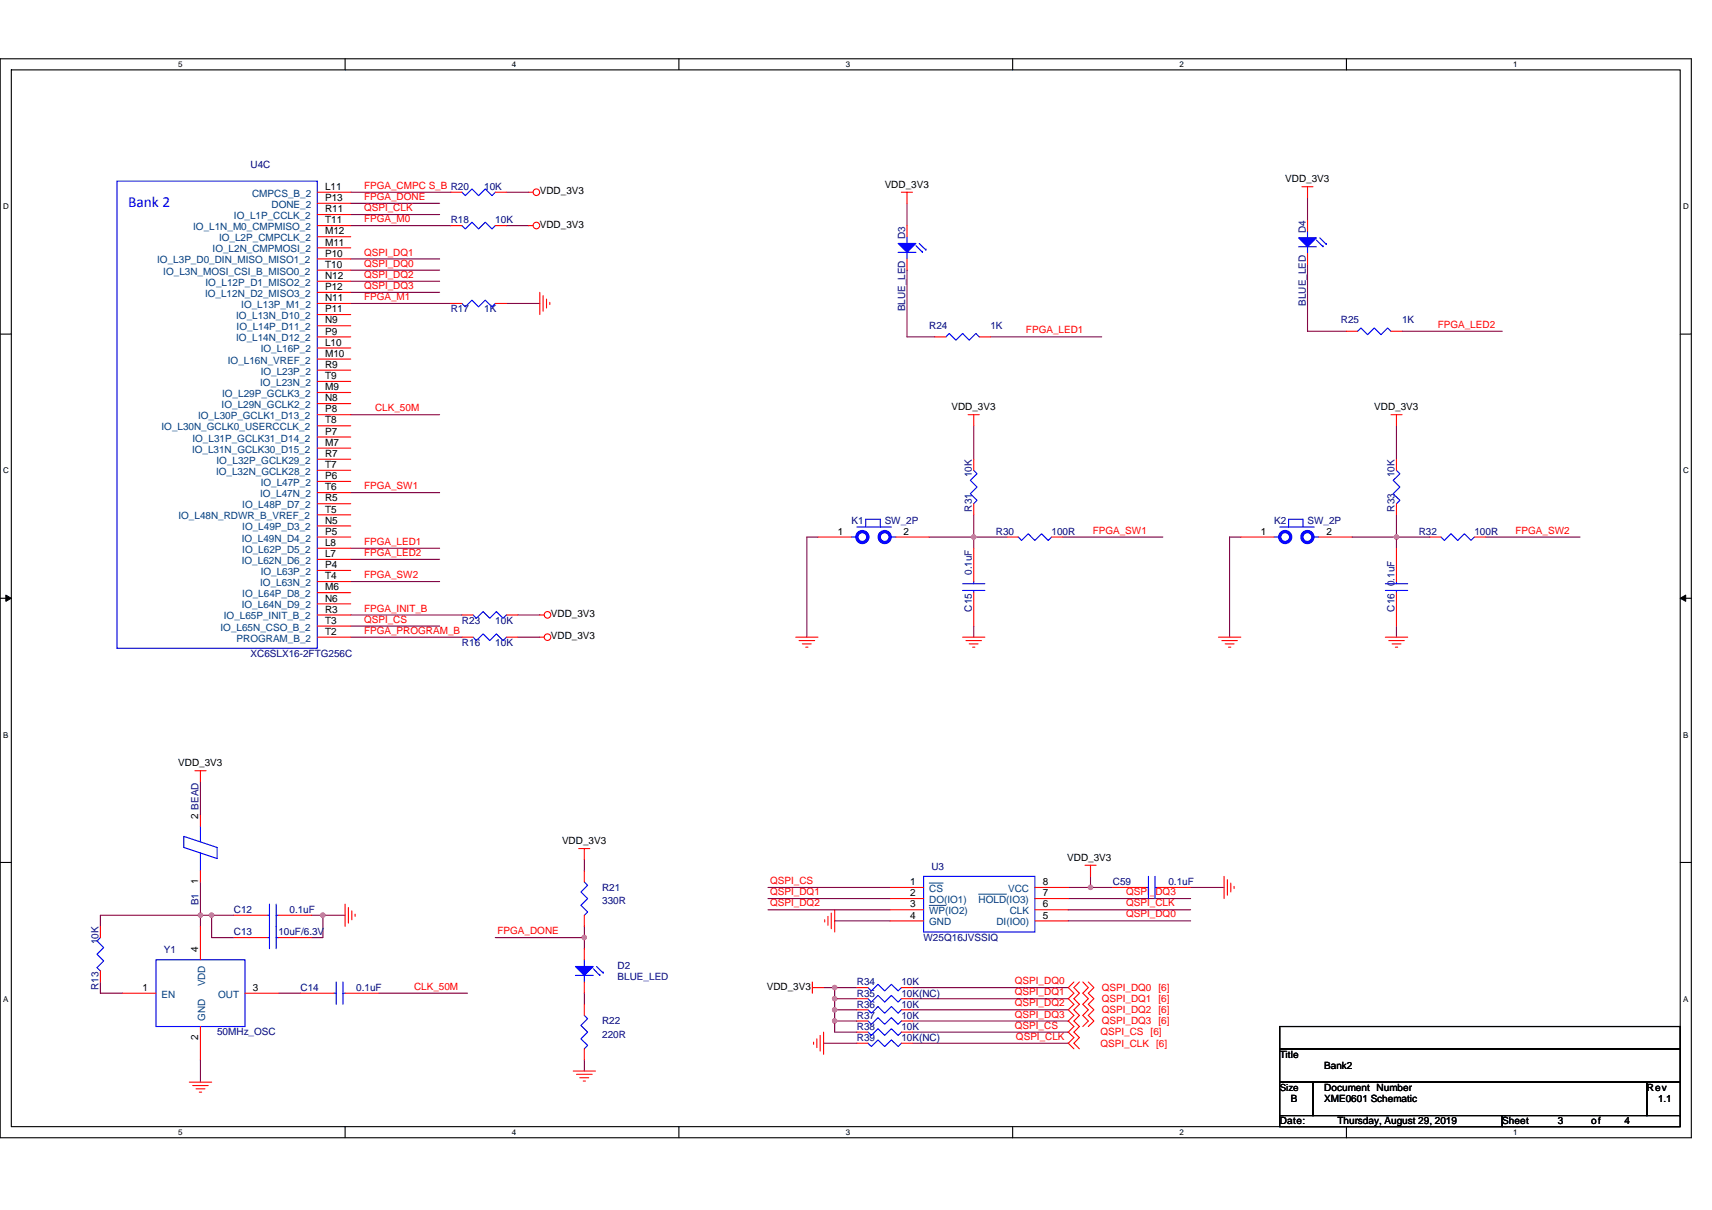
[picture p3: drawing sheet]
<svg xmlns="http://www.w3.org/2000/svg" width="297mm" height="210mm" viewBox="0 0 297 210" stroke-linecap="round" stroke-linejoin="round" font-family="sans-serif">
<path d="M0 10.2h293.5v187.2h-293.5zM2 12.1h289.5v183.4h-289.5z" fill="none" stroke="#000" stroke-width=".19"/>
<g fill="#fff">
<path d="M30.9 10.4h.8v1.6h-.8z"/>
<path d="M30.9 195.7h.8v1.6h-.8z"/>
</g>
<path d="M59.9 10.2v1.9M59.9 195.5v1.9" fill="none" stroke="#000" stroke-width=".19"/>
<g fill="#fff">
<path d="M88.8 10.4h.8v1.6h-.8z"/>
<path d="M88.8 195.7h.8v1.6h-.8z"/>
</g>
<path d="M117.8 10.2v1.9M117.8 195.5v1.9" fill="none" stroke="#000" stroke-width=".19"/>
<g fill="#fff">
<path d="M146.7 10.4h.8v1.6h-.8z"/>
<path d="M146.7 195.7h.8v1.6h-.8z"/>
</g>
<path d="M175.7 10.2v1.9M175.7 195.5v1.9" fill="none" stroke="#000" stroke-width=".19"/>
<g fill="#fff">
<path d="M204.7 10.4h.7v1.6h-.7z"/>
<path d="M204.7 195.7h.7v1.6h-.7z"/>
</g>
<path d="M233.6 10.2v1.9M233.6 195.5v1.9" fill="none" stroke="#000" stroke-width=".19"/>
<g fill="#fff">
<path d="M262.6 10.4h.7v1.6h-.7z"/>
<path d="M262.6 195.7h.7v1.6h-.7z"/>
<path d="M.5 35.1h1v1.5h-1z"/>
<path d="M292 35.1h1v1.5h-1z"/>
<path d="M.5 80.9h1v1.5h-1z"/>
<path d="M292 80.9h1v1.5h-1z"/>
</g>
<path d="M0 58h2M291.5 58h2" fill="none" stroke="#000" stroke-width=".19"/>
<g fill="#fff">
<path d="M.5 126.7h.9v1.6h-.9z"/>
<path d="M292 126.7h.9v1.6h-.9z"/>
</g>
<path d="M0 103.8h2M291.5 103.8h2" fill="none" stroke="#000" stroke-width=".19"/>
<path d="M1 103.3l1 .5-1 .6zM291.5 103.8l1-.5v1.1z" fill="#000" stroke="#000" stroke-width=".17"/>
<g fill="#fff">
<path d="M.5 172.6h.9v1.5h-.9z"/>
<path d="M292 172.6h.9v1.5h-.9z"/>
</g>
<path d="M0 149.7h2M291.5 149.7h2M222 178.1h69.5v3.9h-69.5zM222 182h69.5v5.8h-69.5zM222 187.8h5.8v5.8h-5.8zM222 193.6h38.6v1.9h-38.6zM227.8 187.8h57.9v5.8h-57.9zM260.6 193.6h30.9v1.9h-30.9zM285.7 187.8h5.8v5.8h-5.8z" fill="none" stroke="#000" stroke-width=".19"/>
<g fill="none" stroke="#800040" stroke-width=".19">
<path d="M60.9 33.4h17.3M60.9 39.2h17.3M60.9 35.3h15.4M60.9 37.2h15.4M87.9 39.2h3.8M87.9 33.4h3.8M157.4 35.3v3.9M226.9 34.3v3.9M60.9 52.7h17.3M60.9 44.9h15.4M60.9 46.9h15.4M60.9 48.8h15.4"/>
<path d="M60.9 50.7h15.4M87.9 52.7h5.8M157.4 46.9v11.6h4.8M171.8 58.5h19.4M226.9 45.9v11.6h6.7M243.3 57.5h17.3M60.9 72h15.4M168.9 73.9v5.8M242.3 73.9v5.8M60.9 85.5h15.4M60.9 95.1h15.4M60.9 97.1h15.4"/>
<path d="M141.9 93.2h-1.9v17.4M161.2 93.2h7.7M168.9 93.2h5.8M168.9 93.2v1.9M168.9 89.3v3.9M184.4 93.2h17.4M215.3 93.2h-2v17.4M234.6 93.2h7.7M242.3 93.2v1.9M242.3 93.2h5.8M242.3 89.3v3.9M257.7 93.2h16.4"/>
<path d="M60.9 106.7h19.3M60.9 110.6h19.3M60.9 100.9h15.4M60.9 108.6h15.4M89.8 110.6h3.9M89.8 106.7h3.9M168.9 108.6v2M242.3 108.6v2M34.8 135.7v5.8M34.8 158.8v2M34.8 158.8h-17.4v2M34.8 153.1v5.7"/>
<path d="M34.8 158.8h1.9M36.7 158.8h3.9M36.7 158.8v3.9h3.9M54.1 158.8h1.9M56 158.8h3.9M56 158.8v3.9h-1.9M101.4 149.2v1.9M133.2 154h21.3M133.2 155.9h21.3M133.2 157.9h21.3M144.8 159.8h9.7M185.4 154h3.8"/>
<path d="M185.4 155.9h21.2M185.4 159.8h21.2M185.4 157.9h21.2M189.2 154h3.9M189.2 152.1v1.9M206.6 154h5.8M17.4 170.4v2h3.9M48.3 172.4h3.9M65.7 172.4h15.4M85.9 162.7h15.5M101.4 160.8v1.9M101.4 172.4v1.9"/>
<path d="M101.4 162.7v1.9M142.9 171.4h1.9M144.8 173.3v1.9M144.8 177.2v1.9h3.9M144.8 171.4v1.9M144.8 175.2v2M144.8 171.4h3.9M144.8 177.2h3.9M144.8 173.3h3.9M144.8 175.2h3.9M158.3 175.2h27.1M158.3 171.4h27.1"/>
<path d="M158.3 173.3h27.1M158.3 179.1h27.1M158.3 177.2h27.1M34.8 183.9v3.9M101.4 183.9v2M142.9 181h5.8M158.3 181h27.1"/>
</g>
<g fill="#f0f" stroke="#f0f" stroke-width=".19">
<circle cx="34.8" cy="158.8" r=".38"/>
<circle cx="36.7" cy="158.8" r=".38"/>
<circle cx="56" cy="158.8" r=".38"/>
<circle cx="101.4" cy="162.7" r=".38"/>
<circle cx="168.9" cy="93.2" r=".38"/>
<circle cx="242.3" cy="93.2" r=".38"/>
<circle cx="189.2" cy="154" r=".38"/>
<circle cx="144.8" cy="171.4" r=".38"/>
<circle cx="144.8" cy="177.2" r=".38"/>
<circle cx="144.8" cy="173.3" r=".38"/>
<circle cx="144.8" cy="175.2" r=".38"/>
</g>
<g fill="none" stroke="#f00" stroke-width=".19">
<path d="M55.1 33.4h5.8M55.1 35.3h5.8M55.1 37.2h5.8M55.1 39.2h5.8M78.2 39.2h2M78.2 33.4h2M85.9 39.2h2M85.9 33.4h2M91.7 33.4h.8M91.7 39.2h.8M156.4 33.4h1.9M157.4 33.4v1.9"/>
<path d="M157.4 39.2v1.9M225.9 32.4h1.9M226.9 32.4v1.9M226.9 38.2v1.9M55.1 41.1h5.8M55.1 43h5.8M55.1 44.9h5.8M55.1 46.9h5.8M55.1 48.8h5.8M55.1 50.7h5.8M55.1 52.7h5.8M55.1 54.6h5.8"/>
<path d="M55.1 56.5h5.8M55.1 58.5h5.8M78.2 52.7h2M85.9 52.7h2M93.7 50.7v3.9M94.2 51.3v2.7M94.8 51.9v1.5M95.4 52.5v.4M157.4 44.9v2M162.2 58.5h1.9M169.9 58.5h1.9M226.9 44v1.9"/>
<path d="M233.6 57.5h1.9M241.3 57.5h2M55.1 60.4h5.8M55.1 62.3h5.8M55.1 64.2h5.8M55.1 66.2h5.8M55.1 68.1h5.8M55.1 70h5.8M55.1 72h5.8M55.1 73.9h5.8M55.1 75.8h5.8M55.1 77.8h5.8"/>
<path d="M55.1 79.7h5.8M168 72h1.9M168.9 72v1.9M168.9 79.7v1.9M241.3 72h2M242.3 72v1.9M242.3 79.7v1.9M55.1 81.6h5.8M55.1 83.5h5.8M55.1 85.5h5.8M55.1 87.4h5.8M55.1 89.3h5.8"/>
<path d="M55.1 91.3h5.8M55.1 93.2h5.8M55.1 95.1h5.8M55.1 97.1h5.8M55.1 99h5.8M141.9 93.2h5.8M155.4 93.2h5.8M168.9 87.4v1.9M168.9 95.1v5.8M174.7 93.2h2M182.5 93.2h1.9M215.3 93.2h5.8"/>
<path d="M228.8 93.2h5.8M242.3 87.4v1.9M242.3 95.1v5.8M248.1 93.2h1.9M255.8 93.2h1.9M55.1 100.9h5.8M55.1 102.8h5.8M55.1 104.8h5.8M55.1 106.7h5.8M55.1 108.6h5.8M55.1 110.6h5.8M80.2 110.6h1.9"/>
<path d="M80.2 106.7h1.9M87.9 110.6h1.9M87.9 106.7h1.9M93.7 110.6h.7M93.7 106.7h.7M138.1 110.6h3.8M138.6 111.2h2.7M139.2 111.7h1.6M139.8 112.3h.4M167 110.6h3.9M167.6 111.2h2.7M168.2 111.7h1.5"/>
<path d="M168.8 112.3h.3M168.9 102.8v5.8M211.4 110.6h3.9M212 111.2h2.7M212.6 111.7h1.5M213.1 112.3h.4M240.4 110.6h3.8M241 111.2h2.6M241.5 111.7h1.6M242.1 112.3h.4M242.3 102.8v5.8M33.8 133.8h1.9"/>
<path d="M34.8 133.8v1.9M34.8 151.1v2M34.8 141.5v1.9M40.6 158.8h5.8M48.3 158.8h5.8M59.9 156.9v3.9M60.4 157.5v2.7M61 158.1v1.5M61.6 158.6v.4M100.4 147.3h1.9M101.4 147.3v1.9M101.4 151.1v2"/>
<path d="M101.4 158.8v2M143.1 159.6v.4M143.7 159v1.6M144.2 158.5v2.7M144.8 157.9v3.8M154.5 154h5.7M154.5 155.9h5.7M154.5 157.9h5.7M154.5 159.8h5.7M179.6 159.8h5.8M179.6 157.9h5.8M179.6 155.9h5.8"/>
<path d="M179.6 154h5.8M188.3 150.2h1.9M189.2 150.2v1.9M193.1 154h5.8M200.8 154h5.8M212.4 152.1v3.8M213 152.7v2.7M213.5 153.2v1.6M214.1 153.8v.4M17.4 168.5v1.9M17.4 160.8v1.9M21.3 172.4h5.8"/>
<path d="M34.8 178.1v5.8M34.8 160.8v5.8M40.6 162.7h5.8M42.5 172.4h5.8M48.3 162.7h5.8M52.2 172.4h5.8M59.9 172.4h5.8M101.4 170.4v2M101.4 164.6v2M101.4 174.3v1.9M140.9 171.4h2M140.9 170.4v2"/>
<path d="M142.3 179.7v2.7M142.9 179.1v3.9M148.7 173.3h1.9M148.7 177.2h1.9M148.7 175.2h1.9M148.7 179.1h1.9M148.7 171.4h1.9M156.4 173.3h1.9M156.4 177.2h1.9M156.4 175.2h1.9M156.4 179.1h1.9M156.4 171.4h1.9"/>
<path d="M186.3 170.4l-.9 1 .9 1-.9 .9 .9 1-.9 .9 .9 1-.9 1 .9 .9-.9 1 .9 1-.9 .9 .9 1M187.3 170.4l-1 1 1 1-1 .9 1 1-1 .9 1 1-1 1 1 .9-1 1 1 1-1 .9 1 1M187.9 170.4l.9 1-.9 1 .9 .9-.9 1 .9 .9-.9 1 .9 1-.9 .9M188.8 170.4l1 1-1 1 1 .9-1 1 1 .9-1 1 1 1-1 .9M32.8 187.8h3.9M33.4 188.4h2.7M34 189h1.6M34.6 189.5h.4M99.5 185.9h3.8M100 186.4h2.7M100.6 187h1.5M101.2 187.6h.4"/>
<path d="M101.4 182v1.9M141.2 180.8v.4M141.7 180.3v1.5M148.7 181h1.9M156.4 181h1.9"/>
<circle cx="93.1" cy="33.4" r=".57"/>
<circle cx="93.1" cy="39.1" r=".57"/>
<circle cx="95" cy="110.6" r=".57"/>
<circle cx="95" cy="106.7" r=".57"/>
</g>
<g fill="none" stroke="#00f" stroke-width=".19">
<path d="M20.3 31.4h34.8v81.1h-34.8zM80.2 39.2l.5 .5 1.2-1.1 1.1 1.1 1.2-1.1 1.2 1.1 .5-.5M80.2 33.4l.5 .6 1.2-1.2 1.1 1.2 1.2-1.2 1.2 1.2 .5-.6M80.2 52.7l.5 .6 1.2-1.2 1.1 1.2 1.2-1.2 1.2 1.2 .5-.6M155.8 43.8h3.1M157.4 41.1v1.1M157.4 43.8v1.1M158.9 42.6l1.2 1.2v-.2M159.5 42.2l1.2 1.2v-.2M164.1 58.5l.6-.6 1.2 1.1 1.1-1.1 1.2 1.1 1.1-1.1 .6 .6M225.3 42.8h3.1M226.9 40.1v1.2"/>
<path d="M226.9 42.8v1.2M228.4 41.7l1.1 1.1v-.2M229 41.3l1.1 1.1v-.2M235.5 57.5l.6-.6 1.2 1.2 1.1-1.2 1.2 1.2 1.1-1.2 .6 .6M147.7 93.2h1M148.7 91.5h6M150.2 91.5v-1.4h2.5v1.4M154.5 93.2h.9M168.9 81.6l.6 .6-1.1 1.2 1.1 1.1-1.1 1.2 1.1 1.1-.6 .6M176.7 93.2l.5 .6 1.2-1.2 1.2 1.2 1.1-1.2 1.2 1.2 .6-.6M221.1 93.2h.9M222 91.5h6"/>
<path d="M223.6 91.5v-1.4h2.5v1.4M227.8 93.2h1M242.3 81.6l.6 .6-1.2 1.2 1.2 1.1-1.2 1.2 1.2 1.1-.6 .6M250 93.2l.6 .6 1.2-1.2 1.1 1.2 1.2-1.2 1.1 1.2 .6-.6M82.1 110.6l.6 .6 1.1-1.2 1.2 1.2 1.1-1.2 1.2 1.2 .6-.6M82.1 106.7l.6 .6 1.1-1.2 1.2 1.2 1.1-1.2 1.2 1.2 .6-.6M167 102.5h3.9M167 101.3h3.9M168.9 102.5v.3M168.9 100.9v.4M240.4 102.5h3.8M240.4 101.3h3.8"/>
<path d="M242.3 102.5v.3M242.3 100.9v.4M31.9 145.1l5.8 2v1.9l-5.8-1.9zM34.8 143.4v2.7M34.8 148v3.1M46.4 158.8h.4M46.8 156.9v7.7M47.9 156.9v7.7M47.9 158.8h.4M101.4 153.1l.6 .5-1.2 1.2 1.2 1.1-1.2 1.2 1.2 1.2-.6 .5M160.2 152.1h19.4v9.6h-19.4zM198.9 154h.4"/>
<path d="M199.3 152.1v3.8M200.4 152.1v3.8M200.4 154h.4M17.4 162.7l-.6 .6 1.2 1.1-1.2 1.2 1.2 1.2-1.2 1.1 .6 .6M27.1 166.6h15.4v11.5h-15.4zM46.4 162.7h.4M47.9 162.7h.4M58 172.4h.3M58.3 170.4v3.9M59.5 170.4v3.9M59.5 172.4h.4M99.8 169.3h3.1"/>
<path d="M101.4 166.6v1.1M101.4 169.3v1.1M101.4 176.2l.6 .6-1.2 1.1 1.2 1.2-1.2 1.2 1.2 1.1-.6 .6M102.9 168.1l1.2 1.2v-.2M103.5 167.7l1.2 1.2v-.2M150.6 173.3l.6 .6 1.1-1.2 1.2 1.2 1.2-1.2 1.1 1.2 .6-.6M150.6 177.2l.6 .6 1.1-1.2 1.2 1.2 1.2-1.2 1.1 1.2 .6-.6M150.6 175.2l.6 .6 1.1-1.1 1.2 1.1 1.2-1.1 1.1 1.1 .6-.6M150.6 179.1l.6 .6 1.1-1.2 1.2 1.2 1.2-1.2 1.1 1.2 .6-.6M150.6 171.4l.6 .6 1.1-1.2 1.2 1.2 1.2-1.2 1.1 1.2 .6-.6M150.6 181l.6 .6 1.1-1.1 1.2 1.1 1.2-1.1 1.1 1.1 .6-.6"/>
</g>
<g fill="#00f" stroke="#00f" stroke-width=".19">
<path d="M155.8 42.2h3.1l-1.5 1.6z" fill-rule="evenodd"/>
<path d="M99.8 167.7h3.1l-1.5 1.6z" fill-rule="evenodd"/>
<path d="M225.3 41.3h3.1l-1.5 1.5z" fill-rule="evenodd"/>
</g>
<path d="M161.2 153.2h2.4M161.2 157.1h2.9M169.8 155.2h4.8" fill="none" stroke="#004080" stroke-width=".17"/>
<g fill="none" stroke="#00f" stroke-width=".57">
<circle cx="149.6" cy="93.2" r=".95"/>
<circle cx="153.5" cy="93.2" r=".95"/>
<circle cx="223" cy="93.2" r=".95"/>
<circle cx="226.8" cy="93.2" r=".95"/>
</g>
<text font-size="2.7" fill="#00f" x="22.2" y="35.9">Bank 2</text>
<g font-size="1.7" fill="#000080">
<text x="43.5" y="29.1">U4C</text>
<text x="84" y="33">10K</text>
<text x="78.2" y="38.8">R18</text>
<text x="85.9" y="38.8">10K</text>
<text x="157" y="41.5" transform="rotate(-90 157 41.5)">D3</text>
<text x="226.5" y="40.5" transform="rotate(-90 226.5 40.5)">D4</text>
<text x="226.5" y="53" transform="rotate(-90 226.5 53)">BLUE_LED</text>
<text x="78.2" y="54.2">R17</text>
<text x="84" y="54.2">1K</text>
<text x="157" y="54" transform="rotate(-90 157 54)">BLUE_LED</text>
<text x="161.2" y="57.1">R24</text>
<text x="171.8" y="57.1">1K</text>
<text x="232.6" y="56.1">R25</text>
<text x="243.3" y="56.1">1K</text>
<text x="168.6" y="82.8" transform="rotate(-90 168.6 82.8)">10K</text>
<text x="242" y="82.8" transform="rotate(-90 242 82.8)">10K</text>
<text x="168.6" y="88.8" transform="rotate(-90 168.6 88.8)">R31</text>
<text x="242" y="88.8" transform="rotate(-90 242 88.8)">R33</text>
<text x="147.7" y="90.9">K1</text>
<text x="153.5" y="90.9">SW_2P</text>
<text x="172.8" y="92.8">R30</text>
<text x="182.5" y="92.8">100R</text>
<text x="221.1" y="90.9">K2</text>
<text x="226.9" y="90.9">SW_2P</text>
<text x="246.2" y="92.8">R32</text>
<text x="255.8" y="92.8">100R</text>
<text x="168.6" y="99.8" transform="rotate(-90 168.6 99.8)">0.1uF</text>
<text x="242" y="101.7" transform="rotate(-90 242 101.7)">0.1uF</text>
<text x="168.6" y="106.1" transform="rotate(-90 168.6 106.1)">C15</text>
<text x="242" y="106.1" transform="rotate(-90 242 106.1)">C16</text>
<text x="80.2" y="112.1">R16</text>
<text x="80.2" y="108.3">R23</text>
<text x="85.9" y="112.1">10K</text>
<text x="85.9" y="108.3">10K</text>
<text x="43.5" y="114">XC6SLX16-2FTG256C</text>
<text x="104.5" y="154.6">R21</text>
<text x="161.6" y="150.9">U3</text>
<text x="193.1" y="153.6">C59</text>
<text x="202.7" y="153.6">0.1uF</text>
<text x="34.5" y="157.1" transform="rotate(-90 34.5 157.1)">B1</text>
<text x="40.6" y="158.5">C12</text>
<text x="50.2" y="158.5">0.1uF</text>
<text x="104.5" y="156.9">330R</text>
<text x="17.1" y="163.9" transform="rotate(-90 17.1 163.9)">10K</text>
<text x="28.4" y="165.4">Y1</text>
<text x="40.6" y="162.3">C13</text>
<text x="48.3" y="162.3">10uF/6.3V</text>
<text x="160.2" y="163.3">W25Q16JVSSIQ</text>
<text x="17.1" y="171.8" transform="rotate(-90 17.1 171.8)">R13</text>
<text x="52.2" y="172">C14</text>
<text x="61.8" y="172">0.1uF</text>
<text x="107.2" y="168.1">D2</text>
<text x="107.2" y="170">BLUE_LED</text>
<text x="148.7" y="172.9">R35</text>
<text x="148.7" y="171">R34</text>
<text x="156.4" y="172.9">10K(NC)</text>
<text x="156.4" y="171">10K</text>
<text x="37.7" y="179.7">50MHz_OSC</text>
<text x="104.5" y="177.8">R22</text>
<text x="148.7" y="176.8">R37</text>
<text x="148.7" y="174.9">R36</text>
<text x="148.7" y="178.7">R38</text>
<text x="156.4" y="176.8">10K</text>
<text x="156.4" y="174.9">10K</text>
<text x="156.4" y="178.7">10K</text>
<text x="104.5" y="180.1">220R</text>
<text x="148.7" y="180.7">R39</text>
<text x="156.4" y="180.7">10K(NC)</text>
</g>
<g font-size="1.7" fill="#004080">
<text x="43.7" y="34.1">CMPCS_B_2</text>
<text x="33.5" y="39.9">IO_L1N_M0_CMPMISO_2</text>
<text x="38" y="41.9">IO_L2P_CMPCLK_2</text>
<text x="40.6" y="38">IO_L1P_CCLK_2</text>
<text x="47.1" y="36.1">DONE_2</text>
<text x="27.3" y="45.7">IO_L3P_D0_DIN_MISO_MISO1_2</text>
<text x="28.3" y="47.7">IO_L3N_MOSI_CSI_B_MISO0_2</text>
<text x="36.9" y="43.8">IO_L2N_CMPMOSI_2</text>
<text x="35.6" y="51.5">IO_L12N_D2_MISO3_2</text>
<text x="35.7" y="49.6">IO_L12P_D1_MISO2_2</text>
<text x="41.9" y="53.4">IO_L13P_M1_2</text>
<text x="41" y="55.4">IO_L13N_D10_2</text>
<text x="41" y="59.2">IO_L14N_D12_2</text>
<text x="41.1" y="57.3">IO_L14P_D11_2</text>
<text x="39.5" y="63.1">IO_L16N_VREF_2</text>
<text x="45.2" y="61.2">IO_L16P_2</text>
<text x="45.2" y="65">IO_L23P_2</text>
<text x="38.5" y="70.8">IO_L29N_GCLK2_2</text>
<text x="38.5" y="68.9">IO_L29P_GCLK3_2</text>
<text x="45.1" y="67">IO_L23N_2</text>
<text x="28" y="74.7">IO_L30N_GCLK0_USERCCLK_2</text>
<text x="33.4" y="76.6">IO_L31P_GCLK31_D14_2</text>
<text x="34.4" y="72.7">IO_L30P_GCLK1_D13_2</text>
<text x="33.3" y="78.5">IO_L31N_GCLK30_D15_2</text>
<text x="37.5" y="82.4">IO_L32N_GCLK28_2</text>
<text x="37.6" y="80.5">IO_L32P_GCLK29_2</text>
<text x="42" y="88.2">IO_L48P_D7_2</text>
<text x="45.1" y="86.3">IO_L47N_2</text>
<text x="45.2" y="84.3">IO_L47P_2</text>
<text x="31" y="90.1">IO_L48N_RDWR_B_VREF_2</text>
<text x="41.9" y="94">IO_L49N_D4_2</text>
<text x="42" y="92.1">IO_L49P_D3_2</text>
<text x="42" y="95.9">IO_L62P_D5_2</text>
<text x="41.9" y="97.9">IO_L62N_D6_2</text>
<text x="45.1" y="101.7">IO_L63N_2</text>
<text x="45.2" y="99.8">IO_L63P_2</text>
<text x="38.8" y="107.5">IO_L65P_INIT_B_2</text>
<text x="41.9" y="105.6">IO_L64N_D9_2</text>
<text x="42" y="103.6">IO_L64P_D8_2</text>
<text x="38.3" y="109.4">IO_L65N_CSO_B_2</text>
<text x="41" y="111.4">PROGRAM_B_2</text>
<text x="161.2" y="154.8">CS</text>
<text x="174.9" y="154.8">VCC</text>
<text x="161.2" y="156.7">DO(IO1)</text>
<text x="161.2" y="158.7">WP(IO2)</text>
<text x="161.2" y="160.6">GND</text>
<text x="169.8" y="156.7">HOLD(IO3)</text>
<text x="172.9" y="160.6">DI(IO0)</text>
<text x="175.2" y="158.7">CLK</text>
<text x="28" y="173.1">EN</text>
<text x="35.6" y="171.2" transform="rotate(-90 35.6 171.2)">VDD</text>
<text x="37.9" y="173.1">OUT</text>
<text x="35.6" y="177.2" transform="rotate(-90 35.6 177.2)">GND</text>
</g>
<g font-size="1.7">
<text x="56.4" y="33">L11</text>
<text x="56.4" y="34.9">P13</text>
<text x="93.7" y="33.7">VDD_3V3</text>
<text x="153.5" y="32.6">VDD_3V3</text>
<text x="223" y="31.6">VDD_3V3</text>
<text x="56.4" y="40.7">M12</text>
<text x="56.4" y="38.8">T11</text>
<text x="56.4" y="36.8">R11</text>
<text x="93.7" y="39.5">VDD_3V3</text>
<text x="56.4" y="44.5">P10</text>
<text x="56.4" y="42.6">M11</text>
<text x="56.4" y="46.5">T10</text>
<text x="56.4" y="48.4">N12</text>
<text x="56.4" y="52.3">N11</text>
<text x="56.4" y="50.3">P12</text>
<text x="56.4" y="54.2">P11</text>
<text x="56.4" y="58.1">P9</text>
<text x="56.4" y="56.1">N9</text>
<text x="56.4" y="60">L10</text>
<text x="56.4" y="61.9">M10</text>
<text x="56.4" y="65.8">T9</text>
<text x="56.4" y="63.8">R9</text>
<text x="56.4" y="67.7">M9</text>
<text x="56.4" y="71.6">P8</text>
<text x="56.4" y="69.6">N8</text>
<text x="165.1" y="71.2">VDD_3V3</text>
<text x="238.4" y="71.2">VDD_3V3</text>
<text x="56.4" y="75.4">P7</text>
<text x="56.4" y="73.5">T8</text>
<text x="56.4" y="77.4">M7</text>
<text x="56.4" y="81.2">T7</text>
<text x="56.4" y="79.3">R7</text>
<text x="56.4" y="83.1">P6</text>
<text x="56.4" y="88.9">T5</text>
<text x="56.4" y="85.1">T6</text>
<text x="56.4" y="87">R5</text>
<text x="56.4" y="92.8">P5</text>
<text x="56.4" y="90.9">N5</text>
<text x="56.4" y="94.7">L8</text>
<text x="145.4" y="92.8">1</text>
<text x="156.8" y="92.8">2</text>
<text x="218.7" y="92.8">1</text>
<text x="230.1" y="92.8">2</text>
<text x="56.4" y="100.5">T4</text>
<text x="56.4" y="96.7">L7</text>
<text x="56.4" y="98.6">P4</text>
<text x="56.4" y="104.4">N6</text>
<text x="56.4" y="106.3">R3</text>
<text x="56.4" y="102.4">M6</text>
<text x="95.6" y="107.1">VDD_3V3</text>
<text x="56.4" y="108.2">T3</text>
<text x="56.4" y="110.2">T2</text>
<text x="95.6" y="111">VDD_3V3</text>
<text x="30.9" y="133">VDD_3V3</text>
<text x="34.4" y="142" transform="rotate(-90 34.4 142)">2 BEAD</text>
<text x="97.5" y="146.5">VDD_3V3</text>
<text x="185.2" y="149.4">VDD_3V3</text>
<text x="34.4" y="153.4" transform="rotate(-90 34.4 153.4)">1</text>
<text x="157.9" y="153.6">1</text>
<text x="157.9" y="155.5">2</text>
<text x="180.9" y="153.6">8</text>
<text x="180.9" y="155.5">7</text>
<text x="157.9" y="157.5">3</text>
<text x="157.9" y="159.4">4</text>
<text x="180.9" y="157.5">6</text>
<text x="180.9" y="159.4">5</text>
<text x="34.4" y="165.2" transform="rotate(-90 34.4 165.2)">4</text>
<text x="24.7" y="172">1</text>
<text x="43.9" y="172">3</text>
<text x="133" y="171.8">VDD_3V3</text>
<text x="34.4" y="180.4" transform="rotate(-90 34.4 180.4)">2</text>
<text x="222" y="183.6">Title</text>
<text x="229.8" y="185.5">Bank2</text>
<text x="222" y="189.3">Size</text>
<text x="224" y="191.3">B</text>
<text x="229.8" y="189.3">Document Number</text>
<text x="229.8" y="191.3">XME0601 Schematic</text>
<text x="285.7" y="189.3">Rev</text>
<text x="287.7" y="191.3">1.1</text>
<text x="222" y="195.1">Date:</text>
<text x="232.1" y="195.1">Thursday, August 29, 2019</text>
<text x="260.6" y="195.1">Sheet</text>
<text x="270.3" y="195.1">3</text>
<text x="276.1" y="195.1">of</text>
<text x="281.9" y="195.1">4</text>
</g>
<g font-size="1.7" fill="#f00">
<text x="63.2" y="32.8">FPGA_CMPC S_B R20</text>
<text x="63.2" y="34.7">FPGA_DONE</text>
<text x="63.2" y="36.6">QSPI_CLK</text>
<text x="63.2" y="38.6">FPGA_M0</text>
<text x="63.2" y="44.3">QSPI_DQ1</text>
<text x="63.2" y="46.3">QSPI_DQ0</text>
<text x="63.2" y="48.2">QSPI_DQ2</text>
<text x="63.2" y="50.1">QSPI_DQ3</text>
<text x="63.2" y="52.1">FPGA_M1</text>
<text x="178" y="57.9">FPGA_LED1</text>
<text x="249.4" y="56.9">FPGA_LED2</text>
<text x="65.1" y="71.4">CLK_50M</text>
<text x="63.2" y="84.9">FPGA_SW1</text>
<text x="63.2" y="94.6">FPGA_LED1</text>
<text x="189.6" y="92.6">FPGA_SW1</text>
<text x="263" y="92.6">FPGA_SW2</text>
<text x="63.2" y="96.5">FPGA_LED2</text>
<text x="63.2" y="100.3">FPGA_SW2</text>
<text x="63.2" y="106.1">FPGA_INIT_B</text>
<text x="63.2" y="108.1">QSPI_CS</text>
<text x="63.2" y="110">FPGA_PROGRAM_B</text>
<text x="133.6" y="153.4">QSPI_CS</text>
<text x="133.6" y="155.3">QSPI_DQ1</text>
<text x="195.4" y="155.3">QSPI_DQ3</text>
<text x="133.6" y="157.3">QSPI_DQ2</text>
<text x="195.4" y="159.2">QSPI_DQ0</text>
<text x="195.4" y="157.3">QSPI_CLK</text>
<text x="86.3" y="162.1">FPGA_DONE</text>
<text x="71.8" y="171.8">CLK_50M</text>
<text x="176.1" y="170.8">QSPI_DQ0</text>
<text x="176.1" y="172.7">QSPI_DQ1</text>
<text x="191.2" y="172">QSPI_DQ0 [6]</text>
<text x="191.2" y="173.9">QSPI_DQ1 [6]</text>
<text x="176.1" y="174.6">QSPI_DQ2</text>
<text x="176.1" y="178.5">QSPI_CS</text>
<text x="176.1" y="176.6">QSPI_DQ3</text>
<text x="190.9" y="179.7">QSPI_CS</text>
<text x="191.2" y="175.8">QSPI_DQ2 [6]</text>
<text x="191.2" y="177.8">QSPI_DQ3 [6]</text>
<text x="199.6" y="179.7">[6]</text>
<text x="176.3" y="180.4">QSPI_CLK</text>
<text x="190.9" y="181.6">QSPI_CLK [6]</text>
</g>
<g font-size="1.4">
<text x="30.9" y="11.7">5</text>
<text x="88.8" y="11.7">4</text>
<text x="146.7" y="11.7">3</text>
<text x="204.7" y="11.7">2</text>
<text x="262.6" y="11.7">1</text>
<text x=".5" y="36.3">D</text>
<text x="292" y="36.3">D</text>
<text x=".5" y="82.1">C</text>
<text x="292" y="82.1">C</text>
<text x=".5" y="128">B</text>
<text x="292" y="128">B</text>
<text x=".5" y="173.8">A</text>
<text x="292" y="173.8">A</text>
<text x="30.9" y="197">5</text>
<text x="88.8" y="197">4</text>
<text x="146.7" y="197">3</text>
<text x="204.7" y="197">2</text>
<text x="262.6" y="197">1</text>
</g>
</svg>
